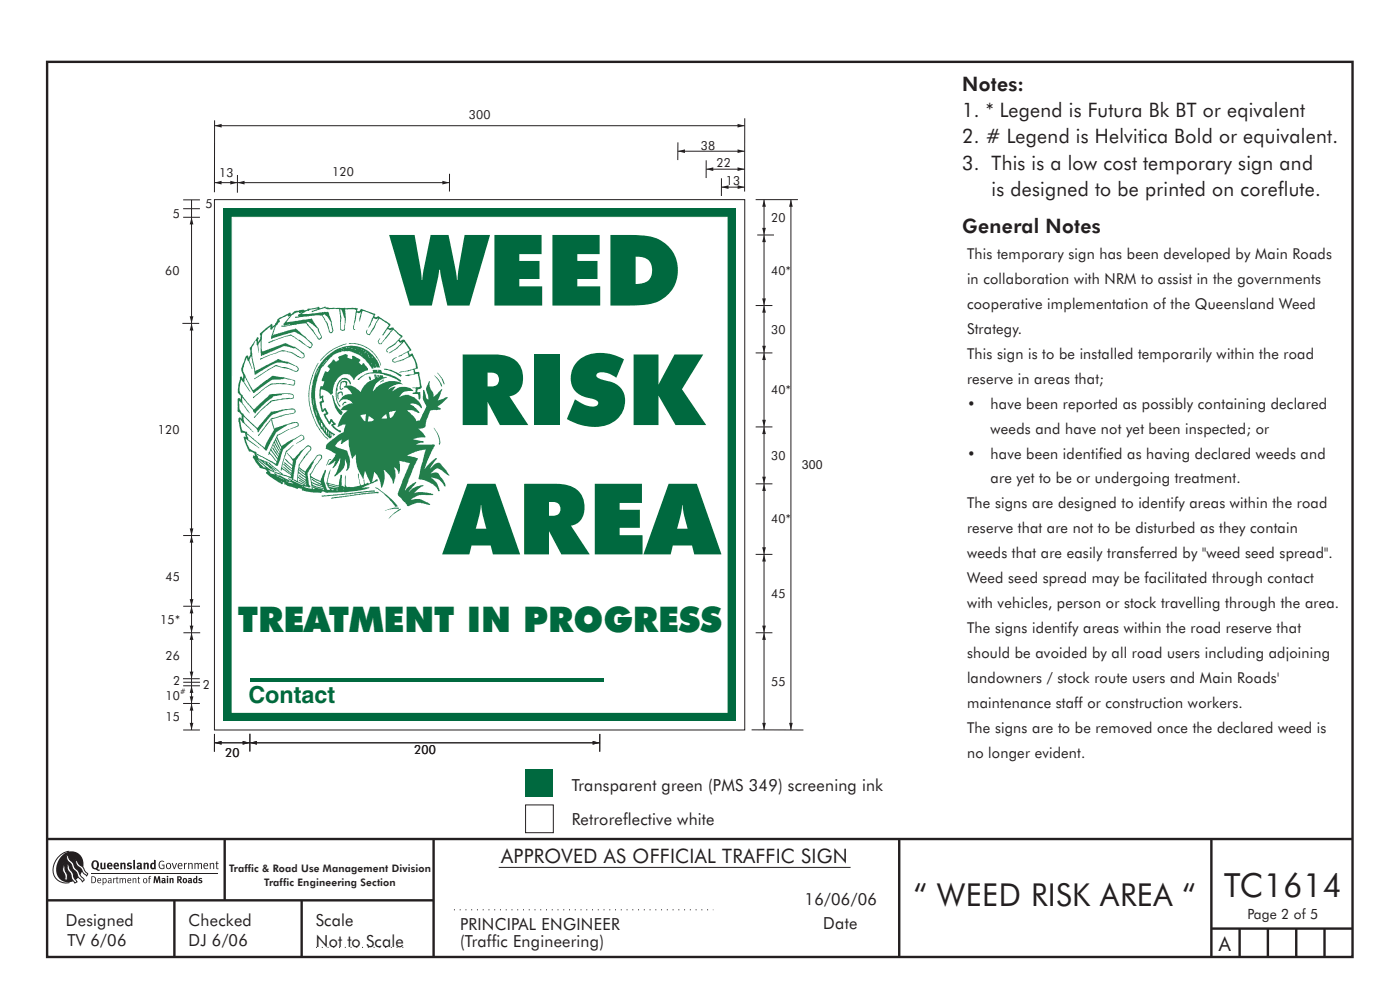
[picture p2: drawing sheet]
<svg xmlns="http://www.w3.org/2000/svg" width="297mm" height="210mm" viewBox="0 0 297 210" stroke-linecap="round" stroke-linejoin="round" font-family="sans-serif">
<g fill="none" stroke="#231f20" stroke-width=".51">
<path d="M10 13.1h276.9v189.9h-276.9zM10 178h277M47.7 178v13M92 178v25M190.8 177.9v25M257 178v25M10 191h82M37 191v12M64 191v12M257 197h30M263 197v6M269 197v6"/>
<path d="M275 197v6M281 197v6"/>
</g>
<path d="M96.3 193h55M67 201h19.5" fill="none" stroke="#231f20" stroke-width=".21" stroke-dasharray=".2 1" stroke-linecap="butt"/>
<path d="M105.8 184h74.7" fill="none" stroke="#231f20" stroke-width=".21"/>
<g fill="#231f20">
<path d="M33.9 182.7l.7-.1 .3 .1-.1 .2a.69 .69 0 0 0-.9 .2 .69 .69 0 0 0 .1 .9l.2 .2 .5-.1v-.5h-.4v-.2h.6v.8a.9 .9 0 0 1-1.2-.3 .9 .9 0 0 1 .2-1.2z" fill-rule="evenodd"/>
<path d="M35.4 183.2a.62 .62 0 0 0-.1 1 .62 .62 0 0 0 1-.2 .61 .61 0 0 0-.1-.8 .61 .61 0 0 0-.8 0zM35.6 183.2a.47 .47 0 0 1 .5 .5 .47 .47 0 0 1-.5 .5l-.2-.5z" fill-rule="evenodd"/>
<path d="M36.4 183.1l.2-.1 .4 1.1 .3-1h.3l-.5 1.3h-.2z" fill-rule="evenodd"/>
<path d="M37.8 183.2a.66 .66 0 0 0 0 .9 .66 .66 0 0 0 .9 .1l-.1-.1-.5 .1-.2-.5h.8a.52 .52 0 0 0-.2-.6 .52 .52 0 0 0-.7 .1zM38 183.2h.3l.2 .4h-.6z" fill-rule="evenodd"/>
<path d="M39 183.1l.2-.1v.2l.5-.2-.4 .4-.1 .9h-.2z" fill-rule="evenodd"/>
<path d="M39.9 183.1l.2-.1v.2l.4-.2 .3 .2 .1 1.1h-.2v-1l-.2-.1-.4 .2v.9h-.2z" fill-rule="evenodd"/>
<path d="M41.2 183.1l.2-.1 .1 .2 .3-.2 .3 .2 .3-.1a.32 .32 0 0 1 .5 .3v.9h-.2v-.9l-.2-.2-.4 .2v.9h-.2v-1l-.1-.1-.3 .2v.9h-.2z" fill-rule="evenodd"/>
<path d="M43.3 183.2a.66 .66 0 0 0-.1 .9 .66 .66 0 0 0 .9 .1v-.1l-.5 .1-.2-.5h.8a.52 .52 0 0 0-.3-.6 .52 .52 0 0 0-.6 .1zM43.5 183.2h.3l.2 .4h-.6z" fill-rule="evenodd"/>
<path d="M44.5 183.1l.1-.1 .1 .2 .4-.2 .3 .2v1.1h-.2v-1l-.2-.1-.3 .2v.9h-.2z" fill-rule="evenodd"/>
<path d="M45.9 182.7h.2v.4h.3l-.1 .1h-.2v.8v.2h.3l-.1 .2-.4-.1v-1.1h-.2z" fill-rule="evenodd"/>
<path d="M21.3 183h.4v1l.1 .1 .2-.1v-1h.4l.1 1.3-.3 .1-.1-.1-.4 .1-.3-.1z" fill-rule="evenodd"/>
<path d="M22.9 183.2a.74 .74 0 0 0-.1 1 .74 .74 0 0 0 1.1 0l-.2-.2-.2 .1a.32 .32 0 0 1-.3 0 .32 .32 0 0 1-.1-.3h.8a.62 .62 0 0 0-.3-.7 .62 .62 0 0 0-.7 .1zM23.2 183.3h.3v.2h-.4z" fill-rule="evenodd"/>
<path d="M24.2 183.2a.74 .74 0 0 0 0 1 .74 .74 0 0 0 1 0l-.1-.2-.5 .1-.1-.3h.8a.62 .62 0 0 0-.3-.7 .62 .62 0 0 0-.8 .1zM24.6 183.3h.2l.1 .2h-.4z" fill-rule="evenodd"/>
<path d="M25.5 183.1l.3-.1 .1 .1a.43 .43 0 0 1 .4-.1 .43 .43 0 0 1 .3 .4v1h-.3l-.1-1.1-.3 .1v1h-.4z" fill-rule="evenodd"/>
<path d="M27 183.2l.5-.2 .5 .1-.2 .2-.3-.1-.1 .3a.5 .5 0 0 1 .6 .2 .5 .5 0 0 1-.3 .7l-.8-.1 .1-.3 .4 .2 .2-.2-.6-.3z" fill-rule="evenodd"/>
<path d="M29 183.2l.2 .2 .5-.1-.1 .2a.52 .52 0 0 0-.5 .2 .52 .52 0 0 0-.1 .5l.4 .2 .4-.1 .2 .2 .2-.3-.1-.7a.59 .59 0 0 0-.4-.6 .59 .59 0 0 0-.7 .3zM29.4 183.9l.3-.1v.3h-.3z" fill-rule="evenodd"/>
<path d="M30.4 183.1l.3-.1 .1 .1a.43 .43 0 0 1 .5-.1 .43 .43 0 0 1 .3 .4v1h-.4l-.1-1.1-.3 .1v1h-.3z" fill-rule="evenodd"/>
<path d="M32.7 182.4v.7a.65 .65 0 0 0-.9 .6 .65 .65 0 0 0 .9 .6l.4 .1-.1-2zM32.3 183.3l.4 .1-.1 .7-.3-.1z" fill-rule="evenodd"/>
<path d="M28.3 182.4h.3l.1 2-.4-.1z" fill-rule="evenodd"/>
</g>
<path d="M14.7 180.6a4 4 0 0 0-3.1 5.4 2.82 2.82 0 0 0 3.1 1.2M19.4 185.3h26.8" fill="none" stroke="#231f20" stroke-width=".21"/>
<path d="M13.3 181.4a2.62 2.62 0 0 1 3.2-.5 2.62 2.62 0 0 1 1.2 3 3.3 3.3 0 0 1-4.4 3 3.3 3.3 0 0 1-.5-5z" fill-rule="evenodd" fill="#231f20"/>
<path d="M15.6 182.2a2.36 2.36 0 0 1 1.3 1.3l.7 .5 .5 .9 .5 .5-.2 .4-.7-.6-.5-.9-.3-.3a1.67 1.67 0 0 1-1-1.4zM13.8 181.1a1.78 1.78 0 0 1 1 1.2l.7 .7 .4 1 .7 .8 .5 .9 .7 .7 .1 .3-.4 .3-.9-1-.4-1-.7-.7-.4-1-.3-.3a1.7 1.7 0 0 1-.8-1.5zM14.1 183a1.8 1.8 0 0 1 .7 1.3l.7 .9 .2 1 .6 .9-.4 .2-.7-.9-.2-1-.3-.4a1.67 1.67 0 0 1-.5-1.6zM13.3 183a2.24 2.24 0 0 1 .5 1.6l.5 .9v1.2h-.5v-1l-.2-.4a1.63 1.63 0 0 1-.2-1.7z" fill-rule="evenodd" fill="#fff" stroke="#231f20" stroke-width=".21"/>
<g fill="#231f20">
<path d="M19.6 182.7a1.07 1.07 0 0 0-.2 1.2 1.07 1.07 0 0 0 1 .6l.7 .2 .1-.2-.6-.2a.94 .94 0 0 0 .3-1.3 .94 .94 0 0 0-1.3-.3zM20 182.8h.2a.75 .75 0 0 1 .4 .6 .75 .75 0 0 1-.4 .7 .8 .8 0 0 1-.2-1.3z" fill-rule="evenodd"/>
<path d="M19.6 186v1.2a.58 .58 0 0 0 .6-.6 .58 .58 0 0 0-.6-.6zM19.4 185.9a.78 .78 0 0 1 .9 .3 .78 .78 0 0 1-.1 1l-.8 .1zM20.9 186.4l-.1 .3h.5l-.1-.3zM20.7 186.4a.43 .43 0 0 1 .6-.1 .43 .43 0 0 1 .2 .5h-.7v.2a.32 .32 0 0 0 .6 .1v.1a.54 .54 0 0 1-.7 0 .54 .54 0 0 1 0-.8zM21.9 186.6v.5a.33 .33 0 0 0 .5-.1 .33 .33 0 0 0 0-.4 .33 .33 0 0 0-.5 0zM21.7 186.3h.2v.1a.51 .51 0 0 1 .7 .3 .51 .51 0 0 1-.3 .6l-.4-.1v.5l-.1 .1zM23.1 186.9v.3l.4-.1v-.3zM22.9 186.4a.41 .41 0 0 1 .5-.2 .41 .41 0 0 1 .3 .5l-.1 .7-.1-.2-.5 .1a.31 .31 0 0 1 0-.5l.4-.1a.24 .24 0 0 0-.1-.4 .24 .24 0 0 0-.3 .2zM24 186.3h.2v.1l.3-.1-.3 .3v.7h-.2zM24.7 186h.2v.3h.3l-.3 .1v.8h.2v.2l-.4-.2v-.8l-.1-.1h.1zM25.3 186.3h.2v.1l.3-.1a.33 .33 0 0 0 .6 0l.3 .1v.9h-.2v-.7l-.1-.2-.3 .2v.7h-.2v-.8l-.1-.1-.3 .1v.8h-.1zM27.3 186.4l-.1 .3h.5l-.1-.3zM27.1 186.4a.43 .43 0 0 1 .6-.1 .43 .43 0 0 1 .2 .5h-.7v.2a.32 .32 0 0 0 .6 .1v.1a.54 .54 0 0 1-.7 0 .54 .54 0 0 1 0-.8zM28.1 186.3h.2v.1l.3-.1 .3 .1v.9h-.1v-.7a.23 .23 0 0 0-.2-.2 .23 .23 0 0 0-.3 .2v.7h-.2zM29.3 186h.2v.3h.2l-.2 .1v.8h.2l-.1 .2-.3-.2v-.8l-.1-.1h.1zM30.6 186.5a.37 .37 0 0 0-.1 .5 .37 .37 0 0 0 .5 .1l.1-.1a.38 .38 0 0 0-.4-.6zM30.5 186.4a.5 .5 0 0 1 .8 .4 .5 .5 0 0 1-.8 .4l-.2-.4zM31.6 185.9h.5l-.4 .2v.2h.3l-.3 .1v.9h-.1l-.1-.9zM32.7 185.9l-.1 1.4h.2l.1-1 .3 1h.2l.3-1 .1 1h.3l-.2-1.4h-.3l-.3 .9-.2-.9zM34.3 186.4l.1 .2a.23 .23 0 0 1 .2-.2 .23 .23 0 0 1 .2 .3 .43 .43 0 0 0-.4 .1 .43 .43 0 0 0-.1 .5h.6l.1 .1 .2-.2-.1-.6a.46 .46 0 0 0-.3-.4 .46 .46 0 0 0-.5 .2zM34.6 186.9h.2l-.1 .2h-.2zM35.4 186.3v1h.3v-1.1zM35.4 186a.17 .17 0 0 0 .3 0 .17 .17 0 0 0-.3 0zM35.9 186.3l.1 1h.3v-.7l.1-.1 .1 .8h.3v-1zM37.6 185.9v1.4h.3v-.6l.4 .6h.4l-.5-.6a.42 .42 0 0 0 .4-.5 .42 .42 0 0 0-.5-.3zM37.9 186.1h.3a.23 .23 0 0 1 0 .3 .23 .23 0 0 1-.3 .1zM38.6 186.8a.55 .55 0 0 0 1.1 0 .55 .55 0 0 0-1.1 0zM39.1 186.5l.1-.1a.33 .33 0 0 1 .2 .4 .33 .33 0 0 1-.3 .3zM39.9 186.4l.1 .2a.23 .23 0 0 1 .2-.2 .23 .23 0 0 1 .2 .3 .43 .43 0 0 0-.4 .1 .43 .43 0 0 0-.1 .5h.6l.2 .1 .1-.2-.1-.6a.46 .46 0 0 0-.3-.4 .46 .46 0 0 0-.5 .2zM40.2 186.9h.2l-.1 .2h-.1zM41.6 185.8v.5a.51 .51 0 0 0-.7 .5 .51 .51 0 0 0 .7 .5h.3v-1.5zM41.3 186.5h.3l-.1 .6-.3-.1zM42.2 186.3a.42 .42 0 0 0 0 .5 .42 .42 0 0 0 .4 .2l-.1 .2-.4-.2-.1 .2 .2 .1a.44 .44 0 0 0 .7-.2 .44 .44 0 0 0-.5-.5l.1-.2 .3 .1 .1-.2z" fill-rule="evenodd"/>
</g>
<path d="M111.5 163h5.9v5.9h-5.9z" fill-rule="evenodd" fill="#00693f"/>
<path d="M111.5 170.7h5.9v5.9h-5.9z" fill-rule="evenodd" fill="#fff" stroke="#231f20" stroke-width=".21"/>
<path d="M45.5 25.5v15.3M50.4 37.1v3.8M95.4 36.9v3.7M158 25.1v15.5M167.8 42.3v112.5M159.4 154.8h11" fill="none" stroke="#231f20" stroke-width=".21"/>
<g fill="#231f20">
<path d="M167.8 42.3l.4 1.6h-.8z"/>
<path d="M167.4 153.3h.8l-.4 1.5z"/>
</g>
<path d="M45.5 26.7h112.5" fill="none" stroke="#231f20" stroke-width=".21"/>
<g fill="#231f20">
<path d="M45.5 26.7l1.5-.4v.8z"/>
<path d="M156.5 26.3l1.5 .4-1.5 .4z"/>
</g>
<path d="M50.4 38.7h45" fill="none" stroke="#231f20" stroke-width=".21"/>
<g fill="#231f20">
<path d="M50.4 38.7l1.5-.3v.7z"/>
<path d="M93.8 38.4l1.6 .3-1.6 .4z"/>
</g>
<path d="M45.5 38.7h4.9" fill="none" stroke="#231f20" stroke-width=".21"/>
<g fill="#231f20">
<path d="M45.5 38.7l1.5-.3v.7z"/>
<path d="M48.9 38.4l1.5 .3-1.5 .4z"/>
</g>
<path d="M160.6 49.8h3.6M162.1 134.2v20.6" fill="none" stroke="#231f20" stroke-width=".21"/>
<g fill="#231f20">
<path d="M162.1 134.2l.4 1.5h-.8z"/>
<path d="M161.7 153.3h.8l-.4 1.5z"/>
</g>
<path d="M162.1 90.6v12" fill="none" stroke="#231f20" stroke-width=".21"/>
<g fill="#231f20">
<path d="M162.1 90.6l.4 1.5h-.8z"/>
<path d="M161.7 101.1h.8l-.4 1.5z"/>
</g>
<path d="M162.1 74.9v15.7" fill="none" stroke="#231f20" stroke-width=".21"/>
<g fill="#231f20">
<path d="M162.1 74.9l.4 1.5h-.8z"/>
<path d="M161.7 89.1h.8l-.4 1.5z"/>
</g>
<path d="M162.1 64.8v10.1" fill="none" stroke="#231f20" stroke-width=".21"/>
<g fill="#231f20">
<path d="M162.1 64.8l.4 1.5h-.8z"/>
<path d="M161.7 73.4h.8l-.4 1.5z"/>
</g>
<path d="M162.1 49.8v15" fill="none" stroke="#231f20" stroke-width=".21"/>
<g fill="#231f20">
<path d="M161.7 63.3h.8l-.4 1.5z"/>
<path d="M162.1 49.8l.4 1.6h-.8z"/>
</g>
<path d="M162.1 42.3v7.5" fill="none" stroke="#231f20" stroke-width=".21"/>
<g fill="#231f20">
<path d="M161.7 48.3h.8l-.4 1.5z"/>
<path d="M162.1 42.3l.4 1.6h-.8z"/>
</g>
<path d="M160.3 42.3h9M160.3 64.8h3.6M160.3 74.9h3.6M160.3 90.6h3.6M160.3 102.6h3.6" fill="none" stroke="#231f20" stroke-width=".21"/>
<path d="M45.5 42.3h112.5v112.5h-112.5z" fill-rule="evenodd" fill="#fff" stroke="#231f20" stroke-width=".21"/>
<path d="M47.4 44.2h108.7v108.8h-108.7z" fill-rule="evenodd" fill="#00693f"/>
<path d="M49.2 46.1h105v105h-105z" fill-rule="evenodd" fill="#fff" stroke="#fff" stroke-width=".21"/>
<path d="M49.2 79.8h105v71.3h-105z" fill-rule="evenodd" fill="#fff"/>
<g fill="#fbfdfc">
<path d="M83.6 69.7l.1 .2z" fill-rule="evenodd"/>
<path d="M83.7 69.9l.2 .1z" fill-rule="evenodd"/>
<path d="M83.1 69.9l-.1 .2z" fill-rule="evenodd"/>
<path d="M87.4 72.5l.1 .1z" fill-rule="evenodd"/>
</g>
<path d="M80.6 71.7l-.3 .6 .3 .6 .3-.1 .6-.8 .1 .2-.7 .8-.3 .1-.3-.2-.1-.6z" fill-rule="evenodd" fill="#237e4b"/>
<path d="M86.8 73.5l.1 .1z" fill-rule="evenodd" fill="#fbfdfc"/>
<path d="M69.1 75.1l.7-.6 1.6-.9 1.5-.6 .6-.1-2.9 1.3-1.3 .9-1.1 1.3-.3 .1z" fill-rule="evenodd" fill="#237e4b"/>
<path d="M76.8 75.7v.1z" fill-rule="evenodd" fill="#fbfdfc"/>
<g fill="#237e4b">
<path d="M74 72.8l2.1 .1 1.5 .6 .9 .5 1.5 1.6 .7 1.3 .1 .7-.4-1.1-.7-1.1-1.5-1.4-1.8-.8-1.3-.3-1.1 .1z" fill-rule="evenodd"/>
<path d="M83.2 76.2l.5-.3 .5-.1-.8 .5v.3l.5 .2 .6-.3 .1 .2-1 .2-.4-.2z" fill-rule="evenodd"/>
<path d="M70 91.8l.1 .1v.6zM69.6 91.5l.1 .1 .1 .8zM69.1 91l.3 .3v.7l-.3-.4zM68.6 90.5l.3 .2v.7zM68.1 89.7l.3 .4v.6l-.3-.4zM67.7 89.1l.2 .6zM66.9 87l.4 1.1-.2-.2zM66.4 85.1l.1 .1 .1 .7zM66.4 84.7l.1 .3zM67.5 78.4v.2l-.5 1zM67.6 78.1l-.1 .3zM79.7 77.4v.2zM78.7 77.1l.2 .2zM68.7 77l-.3 .4zM68.9 76.8l.1 .1-.2 .1zM69 76.6v.2zM69.1 76.4l.2-.1v.3h-.2zM78.8 75.7l.4 .2-.4-.1zM78 75.2l.4 .7zM76.6 75.1l.1 .1zM77.9 74.8l.1 .2zM77.2 74.7l.1 .2zM76.1 74.8l.2 .1zM77.5 74.6h.2v.1h-.2zM77.1 74.3l.1 .1zM75.4 74.2h.1zM72.9 74.2l.1 .1zM76.7 74.1l.1 .1zM75.3 74l.1 .2zM75.9 73.9l.1 .1zM72.5 73.9h.1l-.1 .1zM74.4 73.8l.4 .2zM73.4 73.7h.2v.1zM73.9 73.6l.2 .1h-.2zM69.4 75.5l-1.3 1.4-1.2 2.2-.7 2.8-.2 2.5 .4 2.6 1 2.7 .6 1.2 .4 .2 .6 1.1 .9 .8h.2l.3-.2-.1-.8 .6 .4 .2-.2-1.3-.9-1.3-1.7-1.3-3-.3-1.8 .1-3 .4-1.7 .8-2.1 .5-.4 .4-.7 1.5-1.6 2.1-.8h1.5l2 .8 1.4 1 1.3 1.9 .3-.1-.1-.3 .2 .3 .6-.2v-.1l.1 .1h.6l-.5-1.4-1.1-1.3-1.3-1-1.8-.7-1.7-.2-1.6 .3-1.6 .7z" fill-rule="evenodd"/>
<path d="M92.7 79l.4 .2 .8 1.1 .4 1.2h-.2l-.4-1.2z" fill-rule="evenodd"/>
<path d="M92.1 79.6l1 .8 .5 .9 .2 .7-.2-.1-.5-1z" fill-rule="evenodd"/>
<path d="M81.4 78.2l1.8 .3 1.7 .9a.28 .28 0 0 1 .3 .2 .28 .28 0 0 1-.3 .3l-1.4-.9-1-.4-.1-.1-.9-.1z" fill-rule="evenodd"/>
<path d="M75.9 80.3l1.7-1.1 1.6-.2-.1-.5h1l.1 .4v-.4l.1-.1 .5 .1 .2 .5 2 .5 1 .4 1 .7 .1 .3-.3 .1-.7-.6-1.1-.5-2.4-.7h-2.3l-.9 .3v.1l-1.1 .7-.1 .3h-.3z" fill-rule="evenodd"/>
<path d="M78.2 79.9h.4l.1 .7h-.3z" fill-rule="evenodd"/>
<path d="M81.3 80.5h.1l.1 .4z" fill-rule="evenodd"/>
<path d="M81.1 80.6l.1 .3h-.1z" fill-rule="evenodd"/>
<path d="M80.8 80.8l.2-.1 .1 .3-.5 .1z" fill-rule="evenodd"/>
<path d="M72 80.6l.5-.4 .8-.1 .8 .5 .3 .5v.4h-.2l-.3-.8-.4-.2-.8-.1-.9 1-.2 .7v.7l-.2 .1v1.4l.2 .9 .6 .8v.3h-.2l-.5-.9-.3-1.7 .3-2z" fill-rule="evenodd"/>
<path d="M71.6 83.3l.7-.3 .4 .3v.6l-.2-.1-.1-.5h-.3l-.3 .3v1.1l-.2-.3z" fill-rule="evenodd"/>
<path d="M71.3 103.9h.3v.1zM70.4 103.8h.3l.1 .2h-.4zM70.2 103.8l.1 .1zM72.8 103.7l.2 .1zM70 103.5l.1 .1zM66.3 103.4l.4 .1v.2h-.3zM66.3 103.1l1.7 .5 .7 .1v.2l-2.4-.6zM64.2 103.1l.1 .1h-.2zM69.7 103l1.9 .5-.1 .1-1.4-.3-.3-.1zM69.7 102.7l2.2 .5h-.8l-1.3-.3zM69.5 102.6l.2 .1-.2 .1zM66.2 102.5l2.4 .9 .1 .2-2-.5-.5-.4zM61.1 102.2l.4-.1 .7 .5-1-.2zM59.6 102.1l.2 .1zM60.7 102l.3 .1h-.3zM62 101.8h.2l.9 .6 1.3 .4v.1l-1.2-.3-1.2-.6zM60.4 101.7l.1 .1zM60 101.6l.2 .1zM66 101.3l2 1 .2 .3-1-.4-.9-.6-.2 .1 .5 .4 1.8 1-2.2-.8zM63.2 101.3l1 .8 .7 .3 .1 .2-.8-.4-.5-.4h-.3v.2l1.6 .9-.2 .1-.2-.3-1.3-.5zM59.1 101.1l.9 .5zM58.7 100.9l.4 .2-.4-.1zM63.4 100.4l1.4 1v.3l-.9-.6-.2-.3h-.3l.2 .3 1.1 .7 .2 .4-1.6-1zM63.4 99.8l1.3 1 .1 .3-1.4-.9zM56.9 99.7l2.3 .9 1.6 .4 .7 .5 .4-.1v.4l-.8-.3 .2 .2 .4 .3h-.2l-1.9-1.1-.7-.1-.5-.4h-.2l.1 .2-.9-.2-.1-.3zM63.4 99.4l1.2 .8 .1 .3-1.3-.9zM57.6 99.3l.1 .1zM56.6 98.1l.4 .1 .1 .2 .6 .5 .1 .2 .7 .4 1.1 1-1.4-.4-.1-.3-.4-.4 .9 .5v-.1zM55.9 97.9l.4 .1 .1 .3zM54.6 97.6l1.7 1.6-.5-.1v-.2l-.2-.1zM54.8 97.5l.4 .1 .1 .2 1.5 1 1.2 1.1-1.6-.9zM67.2 96.8l.4-.2h.4l.2 .5-1.4 1.7-.5 1.2-.4 .4-.2 .1 .5 3.1-1.3-.1-.5-.4 .9 .3h.5l.1-.2-.3-.2-.1-.4-.2-2.4h.1l.6-.9 .2-.7 .4-.5v-.3zM57.4 95.6h.1l1.2 1.6 .1 .2-.1 .4-1.5-1.7zM64.8 95l.7-.3 .4 .4-.1 .4-1.3 1.3-1.1 1.7-.4 3.5h-.1l-.4-.3h-.3l.6-4 1.1-1.7zM58.1 94h.1l1.1 1.9-.2 .3-.2-.5-.5-.6-.3-.8h-.1v.4l.3 .6 .8 1.1v.3l-1.1-1.7-.2-.1-.1 .2 1.3 1.7-.1 .4-1.2-1.6a1.4 1.4 0 0 1 .2-1.3zM58.4 93.5l1.1 2v.3h-.2l-.9-1.7-.1-.4zM58.6 92.9l.8 1.6 .2 .2v.5l-.2-.1-.8-1.9zM78.2 88.3l.8 .5a.27 .27 0 0 1 .2 .2 .27 .27 0 0 1-.1 .3l-1.1 .1zM81.4 88.2l.6-.3 .1 .8-1.1 .1zM76.5 88.1l1.2-.2-.2 1.5-.6-.5-.4-.6zM51 89l.5 .7h.2l1.4 1.5 .3 .1-1.5-1.6-.2-.6v-.8l2.7 2.6 .3 .5-.1 .2 .2 .1 1.2-1.8 1.7-1.9 2.5-1 1-.1 1.3 .1-.1 .6-1.9 .3-3.1 .9v.2l-1 1.1-1.2 1.8-.4 .4 .1 .2 2.4-3.3 .3-.1 .5 2.2-1.6 2.6-.3 1.1-3.7-3-.1-.4-1-.3zM82.5 87.5l1.5-.4-.5 1-.5 .5h-.3zM65.1 68.3h.3l.9 .5 .2 .2 .8 .6 .2 .7 .7 1.1-.3 .4h-.3l-.8-1-.3-.7-.9-.9zM68.5 66.8l.5-.1 1.2 1.6v.6l.3 1.1-.1 .4h-.4l-.5-1.9-.4-.4zM72.2 65.6h.2l.1 .2 .5 1.6h.1l-.1 2.4-.2 .2-.3-.1-.2-.2 .1-2.5zM55.2 70.6v1.4l-.4 .5 .1-.9-.4-.1-.8 1.4-.7 .8 .1 1.6-.3 .6-.3-.5-.4 .2-1 2.6 .5 1.3v.6l-.2 .2-.1-.4h-.3l-.1 .7-.3 .7-.1 2 .6 .6v.7l-.1 .2-.1-.4-.5 .2v2.4l.1 .4h.2l.5 .6 .1 .8-.3-.2-.4 .1v.8l.4 2.2 .2 .1 .8 .1 .2 .8-.5-.1v.3l.8 2.4 .4 .5h.4l.6 .3 .2 .6-.4-.1-.1 .5 .9 1.3 .5 .5 .1 .3 1.2 .3 .4 .4-.3 .5 .5 .5 2.2 1.5h.4l.1 .3 .5-.1-.2-.3 .2-.1 .2 .2 .1 .4h.3l.6 .4h.5l1.2 .5 .5-.2 .6 .2v.4l2.3 .4 1.7 .1 .2-.4 1.1 .4 3.4-.3 .7 .1 2.3-.2 2.4-.6 .2-.3-1 .2-.6-.1 3.3-1.3 .1-.4h-.4l-.4 .4-.5 .1 .5-2.1 .6 .6 .5 .9 .2 .8 .1 1 .2 .1 .4-.9 .2-1-.2-1.9 .3 .1 1 1.1 .1 .4 .4 .5 .1 .8h.2l.4-1.4v-1.4l-.3-.7 .5 .3 .4 .7v.4h.2l.2-.6-.2-2.1h.2l2.1 .5-2.5 5.9-.1 .5 .1 .5 .6 .5 .3 .5 .6 .4 .3 .6 .3 .2 1.7-.7h1l1.9 .4v-.2l-.5-.3-1.6-.8-1.9 .2 .3-.3 1.4-.7h3l-.1-.3-.4-.1-1.7-.2h-1.1l-.7 .2 .8-.9 .6-.5 .5-.1v-.2l-1.6 .3-.7 .4-.8 .7 1.5-1.7 .1-.3-.2-.1-1.2 .8-1 1 .8-2.5 .4-.5 .7-2.2 .8-1.4v-.2l-2.2-.6 2.2-1 1.7-.2-.6 2.1v.4l-.4 1.2-.5 2.6 1.3 .1 1.7 .9 .9 .8 .3 .7h.2l.1-.2-.6-1.5-1.3-1.2 1.7 .4 .8 .7 .3 .7 .3 .1-.1-.7-.4-.7-.7-.8-.3-.6-.9-.2-.7 .2 .9-.9 .6-.1 1 .5 .9 .8 .6 .2-.8-1.2-1.4-1.5-.8 .1-1.2 1.1 .9-1.5 .5-.5v-.2h-.2l-1 .7-1.3 1.6 .5-1.7 .4-.7 .6-1.5 .6-1v-.2l-3.9-.1 .8-.4h.7l.1-.2-.2-.2-2-.3 .9-.3 1.7-.2-.5-.8-1-1h.8l.6-.3 .2-1.4 .9-2.2 2.2-.1v-.3l-.4-.1a.21 .21 0 0 1-.2-.3 .21 .21 0 0 1 .2-.2l.9-.6 1-1v-.1h-.6l-.3 .3-1.2 .3 .9-2.4h-.2l-1 1.2-.6 .5-.1-.9-.6-.7-.1-.6v-1.2l-.2 .1-.6 1.4v.5l.4 1.1 .1 .9-.4-.2-.4-1.7-.2-.2-.2 .1v1.8l.8 1.6-.9 1.7-.5 1.3-.7 .1h-.1v-.3l-.5-.6-1.4-1.4h1.2l.3 .1v.2h.4l.6 .3v-.2l-.6-.8-.5-.2v-.2l-.9-.5 .4-.1 1 .1 1.2 .9v-.3l-.5-1-1.1-1-1.2-.5h-.8l-1.2 .4 .6-.9 .4-.2 2-.1v-.2l-.6-.5-1.1-.2h-1.3l-1.4 .9 .3-.6 .3-.2v-.2l-1.2 .3-.3 .3 .1-.3 1-.6 .9-.2 1 .1-.5-.5-1.1-.3h-1.2l-.8 .2-1.4 .7-1.3 1.3 .2-.8 .5-1 .8-.6 1.5-.5-.1-.1-.7 .1-.1-.5h-.6l-.3 .5 .1-.6h-.2l-.1 .6 .1-.6-.3 .1-.2 .5 .1-.6h-.4l.1 .9-1.6 .7-.7 .7-.7 1.4-.6-.7-.9-.5-.7-.3-.8 .1 .1-.9-.8-.1-.5 .2-.3 .9v.7l.4 .1 .4-.2v-.2l-.5 .2v-.7l.3-.7h.6l.2 .2v.4l-.1 .2-.3 .1v.2l.8 .2 .9 1.2h-.9l-.8 .3-.7 .7-.4 .8 .8-.7h1l.7 .4 .5 .5-1.2 .2-.8 .4-.6 .7v.1l1.4 .1-1.1 1.1-1 2.2 .2 .2 .9-.5h.6l-.4 1.6-1.5 .8-.3 .4-.5 .2-1.1 .9-.4 .5v.7l2.1 1-.1 .7-1.5 1.7h.4l1.2-.8-.3 .8-.3 .5v.2h.2l.5-.6 .9-1.5-.1 1.1-.6 1.8-.6 .9h.3l.5-.4 1.3-1.3 .2-.7v-1.2l.4 1.1v.9l-.2 .4 .2 .1 .3-.3 .2-.4 .2-1.5-.6-2-2.1-.7-.5-.5 1.2-1.2h.2l-.2 .8 .2 .1 .5-.4 .9-.6 .1 1.7 .6 2.3 .3 .1v-.4l.6-.5v1.7l.6 1.9 .8 1.5h.3v-.8l.3-.8 1 2.6-.3 .1-.1-.2h-.2l-.5 .2-.1-.8-.2-.1 .1 1-.7 .2-.3-1.3-.1-1-.2-.2v.7l.4 1.6v.4l-1.3 .2h-1.5l-.2-.4 .1-2-.2 .3v2l-.7-.1v-2.4l-.3 .2-.3 2.1-2-.4-.4-.2v-.2l.6-2.3-.1-.3-.8 2.8v.3l.4 .4-.1 .2 .3 .2 .2 .4h-.6l-.7-1.9v-.7l.4-1.6-.3 .1-.8 2.2-2.1-1v-.3l.4-.5 .7-1.4 1.3-1.6v-.6l-.3-.2-.6 .1-.3 .2-2.2 3a.24 .24 0 0 1-.1 .3 .24 .24 0 0 1-.3-.1l-.6-.4-.4-.6 .8-1.4 .9-1-.1-.3 .9-.8v-.5l-.6-.5-1.6 1.2-.4 .7-1.2 1-1.3-1.2v.1l1.2 1.6-.1 .9-.8-.7-.5-.6-.2-.1v.2l.4 .5 1.1 .8v.6l-1.5-1.3h-.2v.2l1.6 1.2v.3l-.8-.5-.6-.8-.3-.1-.1 .1 1.8 1.5-.1 .3-1.2-1-.5-.3v.1l1.6 1.3 .1 .3-1.8-1.3-.1-.4 .8-3 1.6-1.6-1.7 1.4-1 4h.1l.2-.3 .6 .4 1.2 .9v.3l-1.7-.5-.1-.2-1.8-1.4-.9-.8-2.4-1v-.4l-.5-.4 3.5 1.8 .7 .6h.5l1-3.2 .2-.5h.3l.8-.9 .8-.6 .1-.2 .4-.2 1.3-.8 .5 .2v.5l-1.5 .9-.1 .2 1.7-1a.75 .75 0 0 0-.7-1l-1.4 .9-1.5 .7-.4 .4-.7 .3v.2l-.9-1.8a.54 .54 0 0 1 .4-.7l2.2-1.2h-.4l-2 1.2h-.3l-.9 1.7-.7 2h-.2l-.1 .6 .3-.2 .3 .2 1.1 1.4v.4l-4.2-2.1-.1-.4-1.3-.5-.6-1-.3-1.2 2.2 1.6 .2-.1-1.9-1.4 .1-.3-.3-.8 3.5 2.9 .3 .5 .5 .1 .7-2 1.2-1.9 2.3-1.5 1.2-.4 .5-.1h.4l.2 .6-1.7 .7 1.5-.4 .4-.2v-.6l-.4-.3h-.9l-1.1 .5-.8 .1-.1 .2-1.6 .4-.3 .3-.6-2 2.9-1 1.5-.2 .6-.2 .1-.5-.3-.4-.7-.1-4.3 .7-.1 .4-.6 .4-2 2.6-.2 .1-2.7-2.7-.1-.3-.5-.2-.4-.7-.1-1.8 .7 .5 1.1 1.7 .5 .4-.4-.7-1.1-1.4-.1-.7v-.6l1.1 1.5 1.2 1.1 .1 .5 .4 .3 .2-.5 2-1.9 1.4-.9 .3-.4 1.6-.2 .1-.2h.4h1.3l.7 .3-.2 .5-2 .1-.4 .2-2.2 .3-3.3 3.2-.3 .3 .2 .1 1.4-1.6 2.1-1.8 2.4-.5 2.2-.1 .2-.1v-.7l-.7-.4-4.4 .2-3.4 3.3-1.4-1.5-.9-1.3v-.3l-.5-.4-.2-1.2 .3-1.4 .1-.2 .2 .4 .3 .1 .8 1.4 .6 .7-.4-1-.9-1.1 .2-1 1.7 3.2h.3l1.3-1.1 2.4-1.6 1.9-.1 .9-.2 .5 .2 1 .1 .4 .3v.4l-.2 .4-1.9-.5-2.9 .2-3.7 2.8v.2h.1l2.4-2.1 1.4-.7 3.3-.1 1.5 .3 .2-.5v-.6l-2.5-.7-2.4-.3-.9 .8-.3 .1-1.2 .9-1 .9-.6 .4-1.2-1.9-.4-1.3-.5-.7v-.9l.8-2.1 .1 .5 .3 .2 .6 1.7h.1l-.6-1.8 .4-1 .2 1.5 .4 1.4 .1 1.1h.3l.2-.3 2.8-1.7 1.4-.6h1.1l1.2 .3 .2-.1 1.6 .6 .4 .4-.2 .6h-.4l-1.6-.7-1.4-.2-1-.4h-.2l-4.4 2.8-.1 .2 4.5-2.7 2.9 .6 1.4 .6 .7-.3v-.6l-.4-.3-1.8-.8-.1-.2-1.1-.1-.4-.3-.7-.1-.3 .2-3.8 2-.4 .1-.2 .3-.7-2.8v-1l-.1-.3 .1-1.1 .4-.6 .3-.7h.2v.8l.2 .1 .2 1.6v-1.7l.5-.8v2.6l.1 .6h.2l.1-.2h.2l4.2-1.9 1.4 .2 .8 .3 .3-.1 1.8 1.5v.5l-.5 .1-1.9-1.2-2.2-.5-1.1 .6-3.5 1.2v.3l2.1-1 2.3-.8h1.1l.2 .2 .9 .1 1.4 1 .7 .2 .5-.1 .2-.1v-.5l-.2-.5-.4-.1v-.1l-1.4-1h-.4l-1.5-.8-4.8 1.7h-.3l-.1-2.5 .1-1.2 1.7-1.5 .1 .1-.1 .5h.4l.2-.4 .3-.2-.7 2.1 .1 .5 .7-.4 4.3-1.1 1.8 1 1.5 1.4 .2 .3-.2 .5-.7-.2-1.6-1.3-.4-.1-1.4-1-4.1 1.2-.7 .3-.1 .2h.4l1.2-.6 1.8-.6 1.3-.3 1 .4 1.4 1v.2l1.8 1.2v-.2l.3-.1 .2-.5-.1-.6-.4-.1-1-1.1-.6-.3-.7-.8-.2-.1v-.2l-.6-.3-.2 .2-1.3 .1-2.9 .9-.3 .1-.1 .2v-.2l.6-2 .4-.2 .1-.2 .4-.3-.2-.5 1.9-.9 .1 .3h.3l-1.4 1.4v.2l.2 .2 1.1-.2 .1 .1-.8 .2-.9-.1-.1 .3h.8l2.5-.5 1.9-.2 .3 .4 .1 .1 1.8 2.2 .3 .6 .3 .2 .5-.3 .1-.5-.6-1.2v-.4l-1.2-1.4-.3-.7-5.4 .7 1.1-1.5 1.3-.6h.2v.2l.7-.1-.9 .4 .2 .5h-.7l-.1 .2 4.2-.5h1.4l1.1 1.6 .4 1.8 .3 .4h.4l.4-.6-.4-1.1v-.7l-.7-2.1-1-.1-3.1 .5h-1.6l1.1-.7 .4 .1 .1-.3 1.5-.2h.2l.1 .1-1.2 .3v.3l2.5-.8h.4l.3 .2h2.6l.2 1.7-.1 2.6 .5 .3a.44 .44 0 0 0 .6-.5l.2-1.7-.2-2.4h2l.3 .1-.4 3.2-.2 .3v.7l.2 .1h.3l-.3-.2v-.5l.3-1.3 .3-1.7 .6 .1 .3-.3-.4 1.5v.6l.2-.2 .5-2 1 .2 1.3 .6-1.1 2.7 .5-.5 .2-.7 .5-.8a.7 .7 0 0 0 .9 0l-1.7 3.3h-.6l-.1-.9-.1 .4 .1 .5 .1 .2 .6 .1 .3-.7 .7-.8 .3-1.1 .7-.9 1.5 .9 .5 .4-1.4 2v.2l.3-.1 .8-1.2 .4 .2h.4l.2-.1-1.5 1.7-.2 .5 .5-.3 1.4-1.9 1.6 1.5-.1 .2-1 1.2-1.4 .8-.4 .4-.1 .6 .3 .1-.2-.5 1.8-1.1 .6-.8 .2 .3 .2 .1 .4-.1v.1l-1.3 1.3-1.5 .9 .6-.2v-.1l1.2-.6 1.3-1.4h.3l.9 1.4 .1 .4-2.4 1.1v.2h.2l.6-.2 .1-.2 1-.6 .3 1-1 .5-1.2 .3v.1l1-.2 1.9-.9 .6 1.2 .3 1.4-2.5 .7h-.9l-.2 .2 2-.2 .9-.4 .3 .9-1.5 .2-.4 .1v.1l.7 .1 .6-.3 1.4-.1 .4 2.5-.3 .3h-1.3v.1h.7v.2l-.1 .8h-.5l-.1 .3h1.1l.2 1 .2 .2 .2-.4v-1.2h-.7v-.3l.2-.3 .6-.1 .2-.4-.5-2.4-.1-.8-.7 .1-.2-.2v-.4l.7-.3-.2-.8-.9-2.2-.3-.1-.4 .2-.1-.1-.1-.5 .5-.2 .1-.2-1.4-2.1-.5-.1-.5 .3-.1-.3 .3-.3a.36 .36 0 0 0 .3-.4 .36 .36 0 0 0-.5-.3l-1.2-1.1-.2-.4-.7 .1-.4-.1 .4-.5-.1-.3-2.4-1.6-.5 .2-.4-.1 .2-.4-.1-.3-2.8-1-.4 .5h-.5l.1-.6-.5-.1h-5.6l-.7-.1v-.1l-1.2 .3-.4-.3-.2 .1-1.1 .3h-.9l-.1 .2-.4 .1-.7-.1-1.6 .3-.8 .7v-.3l-.2-.1-2.3 1.1-.4 .4-.5 1.1-.3 .3-.3 .1v-.6l-.3 .1-.1 .2z" fill-rule="evenodd"/>
<path d="M73 85.3l.4-.1 .1 .2-.5 .1-.3 .5-.1-.3z" fill-rule="evenodd"/>
</g>
<path d="M73.6 87.1l.1 .1z" fill-rule="evenodd" fill="#fbfdfc"/>
<path d="M70.5 83.8l.3 .3 .3 1.4 .6 1 1 .9-.2 .5a.38 .38 0 0 1-.6-.2l-.8-1.2z" fill-rule="evenodd" fill="#237e4b"/>
<path d="M68.1 89.7l.1 .1z" fill-rule="evenodd" fill="#fbfdfc"/>
<g fill="#237e4b">
<path d="M70.6 76.3h.3a.45 .45 0 0 0 .4 .4 .45 .45 0 0 0 .4-.2l.2-.2-.2-.5 1.3-.6 .7 .1v.6l.7 .3 .3-.1v-.6l.6 .1 1.1 .6v.3l-.3 .4 .6 .5 .3-.4 .3 .1 .8 1v.4l-2.1 1-.6 .6-.2 .5h-.2l-.3-.6-.5-.5-1.3-.1-.6 .2-.8 .7-.5 .8-.4 1.7v.6l-.2 .3h-.3l-.5-.6-.6-.3-.9-.2-.1 1.4 .6-.1v.8l.1 .3-.1 .4-.4 .1 .2 1.3 .2 .1 .1-.3 .3-.1 .6 1.1-.1 .4h-.4v.4l.7 1 .2-.1 .1-.4 .4 .1 .1 .3 .6 .4v.5h-.5v.1l1.1 .9 .5 .1v.4h-.3l-1.1-.7-.6-.7v-.2l.3-.2v-.1l-.2-.3-.2 .1a.34 .34 0 0 1-.5 .3l-1-1.9 .1-.3h.3l-.1-.5-.2-.2-.2 .4h-.4v-.2l-.4-1.9 .4-.2 .1-.2-.1-.5-.2 .2-.2-.1v-1.8l.1-.7 .6-.1 .2-.7 .1-.3-.5-.1-.1-.3 .7-1.6 .2-.1 .5 .1 .2-.3 .2-.4-.5-.3v-.3l1-1z" fill-rule="evenodd"/>
<path d="M67.4 77l.2 .1-1.2 2.3-.6 2.4-.2 2.1 .1 1.5 .4 2.1 1 2.4 1.1 1.7 .9 1.1 .5 .3v.2l-.9-.7-1.5-2.1-1.3-3.1-.4-1.8-.1-2.2 .4-2.2 .5-1.8z" fill-rule="evenodd"/>
<path d="M92 90.8l.2 .1 .9 1.6 .3 1.1-.1 .7-.2-.1 .1-.2v-.7l-.3-1z" fill-rule="evenodd"/>
<path d="M53.4 91.3l.4 .4z" fill-rule="evenodd"/>
<path d="M70.6 92.2l.2 .2-.1 .1z" fill-rule="evenodd"/>
</g>
<g fill="#fbfdfc">
<path d="M53.7 93.9l.1 .1z" fill-rule="evenodd"/>
<path d="M54.5 93.9l.2 .1z" fill-rule="evenodd"/>
</g>
<g fill="#237e4b">
<path d="M54.5 94.6l.5 .5-.5-.3z" fill-rule="evenodd"/>
<path d="M65.3 96.1h.1v.1l-.2 .2-.1-.2z" fill-rule="evenodd"/>
</g>
<path d="M71 97.8h.2l-.1 .2z" fill-rule="evenodd" fill="#fbfdfc"/>
<path d="M69.7 97.5l.6-.1-.5 .2-.6 1.2z" fill-rule="evenodd" fill="#237e4b"/>
<g fill="#fbfdfc">
<path d="M57.6 99.3l.1 .1z" fill-rule="evenodd"/>
<path d="M56.5 99.8l.2 .2h-.2z" fill-rule="evenodd"/>
</g>
<g fill="#237e4b">
<path d="M60.4 101.7l.1 .1z" fill-rule="evenodd"/>
<path d="M79.6 103.4l.6 .1 2.1 1.7 1.6 1.5 .5 .7-.6 .1-.1-.3-1.3-1.5-.7-.5-.4-.6-1.1-.9-.6-.2z" fill-rule="evenodd"/>
<path d="M70.3 105.6l3.9-.5 2.7-.5 2.9-.3 .5 .1-.1 .3h-2.6l-7 1.1h-.3z" fill-rule="evenodd"/>
<path d="M68.2 105.1l4.2-.3 5.2-.6 1.9-.1v.2h-1.6l-3.5 .5-5.7 .5h-.5z" fill-rule="evenodd"/>
<path d="M82.1 108.1l1.4-.4h1.1l-.1 .2h-1z" fill-rule="evenodd"/>
<path d="M81.6 108.3l.5-.1z" fill-rule="evenodd"/>
<path d="M82.9 109.4l1.6-1.3 .5-.2-.1 .3-1.5 .9-.9 1z" fill-rule="evenodd"/>
</g>
<path d="M53 144h75v.7h-75z" fill-rule="evenodd" fill="#00693f"/>
<path d="M160.3 117.6h3.6M162.1 102.6v15" fill="none" stroke="#231f20" stroke-width=".21"/>
<g fill="#231f20">
<path d="M161.7 116.1h.8l-.4 1.5z"/>
<path d="M162.1 102.6l.4 1.5h-.8z"/>
</g>
<path d="M162.1 117.6v16.6M160.3 134.2h3.6" fill="none" stroke="#231f20" stroke-width=".21"/>
<g fill="#231f20">
<path d="M161.7 132.7h.8l-.4 1.5z"/>
<path d="M162.1 117.6l.4 1.5h-.8z"/>
</g>
<path d="M143.8 30.2v3.8M149.8 34v3.8M153 39.7h5M153.1 37.8l-.1 3.8" fill="none" stroke="#231f20" stroke-width=".21"/>
<g fill="#231f20">
<path d="M153 39.7l1.6-.4v.8z"/>
<path d="M156.5 39.3l1.5 .4-1.5 .4z"/>
</g>
<path d="M149.8 35.9h8.2" fill="none" stroke="#231f20" stroke-width=".21"/>
<g fill="#231f20">
<path d="M156.5 35.5l1.5 .4-1.5 .4z"/>
<path d="M149.8 35.9l1.5-.4v.8z"/>
</g>
<path d="M143.8 32.1h14.2" fill="none" stroke="#231f20" stroke-width=".21"/>
<g fill="#231f20">
<path d="M143.8 32.1l1.5-.4v.8z"/>
<path d="M156.5 31.7l1.5 .4-1.5 .4z"/>
</g>
<path d="M53 157.6h74.2M53 155.7v3.7M127.2 155.7v3.7" fill="none" stroke="#231f20" stroke-width=".21"/>
<g fill="#231f20">
<path d="M53 157.6l1.5-.4v.8z"/>
<path d="M125.7 157.2l1.5 .4-1.5 .4z"/>
</g>
<path d="M45.5 157.6h7.5" fill="none" stroke="#231f20" stroke-width=".21"/>
<g fill="#231f20">
<path d="M45.5 157.6l1.5-.4v.8z"/>
<path d="M51.5 157.2l1.5 .4-1.5 .4z"/>
</g>
<path d="M40.6 46.1v22.5" fill="none" stroke="#231f20" stroke-width=".21"/>
<g fill="#231f20">
<path d="M40.6 46.1l.4 1.5h-.8z"/>
<path d="M40.2 67.1h.8l-.4 1.5z"/>
</g>
<path d="M40.6 149.2v5.6" fill="none" stroke="#231f20" stroke-width=".21"/>
<g fill="#231f20">
<path d="M40.6 149.2l.4 1.5h-.8z"/>
<path d="M40.2 153.3h.8l-.4 1.5z"/>
</g>
<path d="M40.6 145.5v3.7" fill="none" stroke="#231f20" stroke-width=".21"/>
<g fill="#231f20">
<path d="M40.6 145.5l.4 1.5h-.8z"/>
<path d="M40.2 147.7h.8l-.4 1.5z"/>
</g>
<path d="M40.6 128.6v5.6" fill="none" stroke="#231f20" stroke-width=".21"/>
<g fill="#231f20">
<path d="M40.6 128.6l.4 1.5h-.8z"/>
<path d="M40.2 132.7h.8l-.4 1.5z"/>
</g>
<path d="M40.6 113.6v15M40.6 144v1.5" fill="none" stroke="#231f20" stroke-width=".21"/>
<g fill="#231f20">
<path d="M40.6 113.6l.4 1.5h-.8z"/>
<path d="M40.2 127.1h.8l-.4 1.5z"/>
</g>
<g fill="none" stroke="#231f20" stroke-width=".21">
<path d="M38.9 46.1h3.5M38.9 44.3h3.5M38.9 42.4h3.5M40.6 42.4v3.7M38.7 68.6h3.6M40.6 68.6v45M38.9 113.6h3.5M38.9 128.6h3.5M38.9 134.2h3.6M38.8 144h3.6M38.8 149.2h3.6M38.9 145.5h3.5"/>
<path d="M38.9 154.8h3.5M38.9 144.7h3.5M45.5 155.7v3.7"/>
</g>
<g fill="#231f20">
<path d="M40.2 112.1h.8l-.4 1.5z"/>
<path d="M40.6 68.6l.4 1.5h-.8z"/>
</g>
<path d="M40.6 134.2v9.8" fill="none" stroke="#231f20" stroke-width=".21"/>
<g fill="#231f20">
<path d="M40.2 142.5h.8l-.4 1.5z"/>
<path d="M40.6 134.2l.4 1.5h-.8z"/>
</g>
<path d="M53 157.6h74.2M53 155.7v3.7M127.2 155.7v3.7" fill="none" stroke="#231f20" stroke-width=".21"/>
<g fill="#231f20">
<path d="M53 157.6l1.5-.4v.8z"/>
<path d="M125.7 157.2l1.5 .4-1.5 .4z"/>
</g>
<path d="M45.5 157.6h7.5" fill="none" stroke="#231f20" stroke-width=".21"/>
<g fill="#231f20">
<path d="M45.5 157.6l1.5-.4v.8z"/>
<path d="M51.5 157.2l1.5 .4-1.5 .4z"/>
</g>
<path d="M45.5 155.7v3.7" fill="none" stroke="#231f20" stroke-width=".21"/>
<g font-size="20.9" fill="#00693f">
<text x="83" y="64.8">WEED</text>
<text x="96.7" y="90.2">RISK</text>
<text x="94.4" y="117.6">AREA</text>
</g>
<text font-size="7.5" fill="#00693f" x="50.4" y="134.1">TREATMENT IN PROGRESS</text>
<text font-size="7.1" fill="#231f20" x="259.7" y="190.3">TC1614</text>
<text font-size="6.7" fill="#231f20" x="193.9" y="192.3">“ WEED RISK AREA “</text>
<text font-size="5" fill="#00693f" x="52.7" y="149.1">Contact</text>
<g font-size="4.2" fill="#231f20">
<text x="204.1" y="19.3">Notes:</text>
<text x="204.1" y="24.9">1. * Legend is Futura Bk BT or eqivalent</text>
<text x="204.1" y="30.4">2. # Legend is Helvitica Bold or equivalent.</text>
<text x="204.1" y="36">3. This is a low cost temporary sign and</text>
<text x="210.4" y="41.6">is designed to be printed on coreflute.</text>
<text x="204.1" y="49.5">General Notes</text>
<text x="106.3" y="183">APPROVED AS OFFICIAL TRAFFIC SIGN</text>
<text x="258.6" y="201.7">A</text>
</g>
<g font-size="3.5" fill="#231f20">
<text x="121.3" y="167.7">Transparent green (PMS 349) screening ink</text>
<text x="121.3" y="174.9">Retroreflective white</text>
<text x="14" y="196.4">Designed</text>
<text x="40" y="196.4">Checked</text>
<text x="67" y="196.4">Scale</text>
<text x="97.6" y="197.2">PRINCIPAL ENGINEER</text>
<text x="170.7" y="192">16/06/06</text>
<text x="174.6" y="197">Date</text>
<text x="14.3" y="200.6">TV 6/06</text>
<text x="40" y="200.6">DJ 6/06</text>
<text x="67" y="200.8">Not to Scale</text>
<text x="97.6" y="200.9">(Traffic Engineering)</text>
</g>
<g font-size="3.2" fill="#231f20">
<text x="205.1" y="54.9">This temporary sign has been developed by Main Roads</text>
<text x="205.1" y="60.2">in collaboration with NRM to assist in the governments</text>
<text x="205.1" y="65.5">cooperative implementation of the Queensland Weed</text>
<text x="205.1" y="70.8">Strategy.</text>
<text x="205.1" y="76.1">This sign is to be installed temporarily within the road</text>
<text x="205.1" y="81.4">reserve in areas that;</text>
<text x="205.1" y="86.7">•</text>
<text x="210.1" y="86.7">have been reported as possibly containing declared</text>
<text x="210.1" y="92">weeds and have not yet been inspected; or</text>
<text x="205.1" y="97.3">•</text>
<text x="210.1" y="97.3">have been identified as having declared weeds and</text>
<text x="205.1" y="107.8">The signs are designed to identify areas within the road</text>
<text x="210.1" y="102.5">are yet to be or undergoing treatment.</text>
<text x="205.1" y="113.1">reserve that are not to be disturbed as they contain</text>
<text x="205.1" y="118.4">weeds that are easily transferred by &quot;weed seed spread&quot;.</text>
<text x="205.1" y="123.7">Weed seed spread may be facilitated through contact</text>
<text x="205.1" y="129">with vehicles, person or stock travelling through the area.</text>
<text x="205.1" y="134.3">The signs identify areas within the road reserve that</text>
<text x="205.1" y="139.6">should be avoided by all road users including adjoining</text>
<text x="205.1" y="144.9">landowners / stock route users and Main Roads'</text>
<text x="205.1" y="150.2">maintenance staff or construction workers.</text>
<text x="205.1" y="155.5">The signs are to be removed once the declared weed is</text>
<text x="205.1" y="160.8">no longer evident.</text>
</g>
<text font-size="3" fill="#231f20" x="264.6" y="194.9">Page 2 of 5</text>
<g font-size="2.6" fill="#231f20">
<text x="99.5" y="25.2">300</text>
<text x="148.7" y="31.8">38</text>
<text x="152" y="35.4">22</text>
<text x="46.5" y="37.5">13</text>
<text x="70.5" y="37.4">120</text>
<text x="154" y="39.2">13</text>
<text x="36.7" y="46.1">5</text>
<text x="43.6" y="44.2">5</text>
<text x="163.6" y="47">20</text>
<text x="35" y="58.3">60</text>
<text x="163.6" y="58.3">40*</text>
<text x="163.6" y="70.8">30</text>
<text x="163.6" y="83.6">40*</text>
<text x="33.5" y="92">120</text>
<text x="163.6" y="97.5">30</text>
<text x="170.1" y="99.5">300</text>
<text x="163.6" y="111">40*</text>
<text x="35.1" y="123.2">45</text>
<text x="163.6" y="126.8">45</text>
<text x="34" y="132.3">15*</text>
<text x="35.1" y="140.1">26</text>
<text x="35.1" y="148.4">10</text>
<text x="36.8" y="145.3">2</text>
<text x="43.1" y="146.1">2</text>
<text x="163.6" y="145.5">55</text>
<text x="35.1" y="152.9">15</text>
<text x="47.7" y="160.5">20</text>
<text x="87.8" y="159.9">200</text>
</g>
<g font-size="2.2" fill="#231f20">
<text x="48.6" y="185">Traffic &amp; Road Use Management Division</text>
<text x="56.1" y="187.9">Traffic Engineering Section</text>
</g>
<text font-size="1.6" fill="#231f20" x="38.2" y="147.1">#</text>
</svg>
